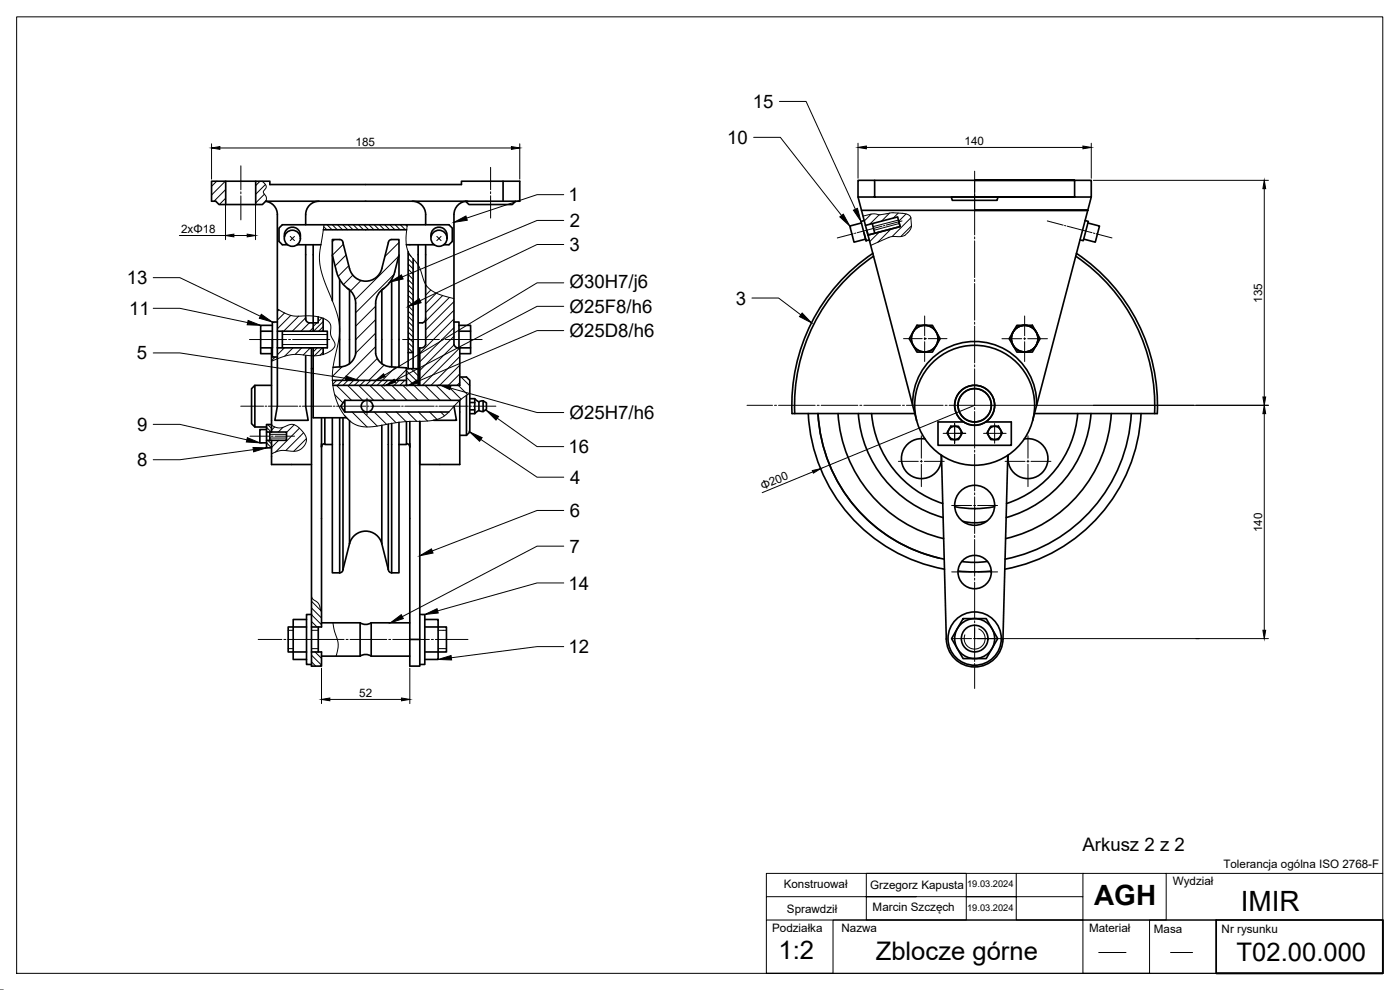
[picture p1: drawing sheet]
<svg xmlns="http://www.w3.org/2000/svg" width="420mm" height="297mm" viewBox="0 0 420 297" stroke-linecap="round" stroke-linejoin="round" font-family="sans-serif">
<!-- layer: 0 -->
<path d="M5 5.1h410v286.9h-410zM275 269h-15h30v7h-30v-7h-30v7M290 269h15v7h20v-7h-20M305 262.1v6.9h-15v-6.9h-30v6.9M325 269v-6.9h25v13.9h-25M325 262.1h-95v6.9M350 262.1h65M415 276h-185v16h185M230 292h20v-16h75v16h20v-16h20v16" fill="none" stroke="#000" stroke-width=".3"/>
<!-- layer: gruba -->
<g fill="none" stroke="#000" stroke-width=".5">
<path d="M63.5 54.4h17.5v1h57.5v-1h17.5v6h-76.3l-1 1h-13l-1-1h-1.2zM67.7 54.4v7M76.7 54.4v7M151 54.4v5.8M257.5 59.1l17.6 67.1M262.5 59.1v-5h-5v5h65h-37l.3 1h13.4l.3-1M262.5 54.1h30M292.5 54.1h35v5h-5v-5zM327.5 59.1l-17.6 67.1M79.7 60.4a4 4 0 0 1 3.5 4v57.5l-.7 4.2h10l-.8-4.2v-15.1M85.4 71a2.42 2.42 0 0 1 2.3-2.8 2.42 2.42 0 0 1 2.4 2.8M86.3 73.4h-1.6l-1-1v-4l1-1h50l1 1v4l-1 1h-1.5"/>
<path d="M89.2 73.4h7.1M91.7 73.4v22.5M94 73.4v26M95.7 60.4a4 4 0 0 0-4 4v3M97 68.9h25M99.7 76.5l1.3 5.1a9 9 0 0 0 3.9 5.3v22.2M119.7 76.5l-1.2 5.1a9 9 0 0 1-3.9 5.3v22.2M121.9 73.4h8.4M122.5 75.5v35.1M123.7 60.4a4 4 0 0 1 4 4v3M124 77.6v33M125.5 73.4v42.2"/>
<path d="M127.7 73.4v30a1.42 1.42 0 0 1-1.7 1v11.2M129.4 71a2.42 2.42 0 0 1 2.3-2.8 2.42 2.42 0 0 1 2.4 2.8M139.7 60.4l1 1h13l1-1M140.2 60.4a4 4 0 0 0-4 4v39a1.45 1.45 0 0 0 1.8 1v11.2h-38.1M258.5 66.9l-3.5 .9 1.3 4.9 3.5-1M258.6 63.1h67.9h-34M259.3 69.9l.6 2.4M259.4 66.2l-1 .2 1.5 5.8 1-.2M261.8 67.1l.7 2.9M262 76a54.9 54.9 0 0 0-24.3 48.1h36.8M262.2 76.9a54.1 54.1 0 0 0-23.7 47.2M269.4 65.1l-9.7 2.5"/>
<path d="M269.4 65.2l.7 2.8-9.6 2.5M269.8 66.7l.3 1.2M270.1 68l-9.6 2.5-.4-1.4M322.9 76.9a54.1 54.1 0 0 1 23.6 47.2M323 76a54.9 54.9 0 0 1 24.3 48.1h-36.8M325.6 66.2l1 .2-1.5 5.8-1-.2M326.5 66.9l3.5 .9-1.3 4.9-3.5-1M78.2 99.4h3.5M81.7 97.6h-3.5v8.5h3.3M83.2 96.6h-1.5v5.3M83.2 99.4h15v5h-15M84.7 99.4v5"/>
<path d="M95.5 95.1v1.8h-2.8a1.28 1.28 0 0 1-1-1.5M97 95.5v3.9M99.7 90.2v-18.3h2.2a1 1 0 0 1 1 1l2 7.7a5 5 0 0 0 4.8 3.8 5 5 0 0 0 4.9-3.8l1.9-7.7a1.02 1.02 0 0 1 1-1h2.2v38.3M101.9 83.9v26.2M104.3 86.5a5.2 5.2 0 0 1 2.4 4.5v15.1a4.7 4.7 0 0 1-4.2 3.9l-2.6 .2M115.2 86.5a5.2 5.2 0 0 0-2.5 4.5v15.1a4.8 4.8 0 0 0 4.3 3.9l5 .4v5.2M117.5 83.9v26.2M127.7 95.4a1.28 1.28 0 0 1-1 1.5h-1M136.2 96.6h1.5v7.8M137.7 97.6h3.5v8.5h-3.2M137.7 99.4h3.5M275.2 97.6h4.6l2.4 4-2.4 4h-4.6l-2.3-4z"/>
<path d="M305.2 97.6h4.6l2.3 4-2.3 4h-4.6l-2.3-4zM76.5 115.6v12.5l-1-1v-10.5l1-1h5M78.2 104.4h3.5M81.7 101.9v2.5h-.2v25.2M81.7 101.9v5.2h1.5M92.7 104.4h.8v95.5h3v-4.3h-3M93.5 110.6h.5M94 104.4v20.9h10M97 104.4v1.9M99.8 114.1h22.2M122 110.6h4M122.5 105.8h1.5"/>
<path d="M137.7 104.4h3.5M138 113.1h2l1 1v15.5l-1 1M140 118.6v12M141 119.6h1.5v4.5h-1.5M142.5 119.6l1.2 1M76.5 128.1h3.5M80 129.6h6v2.5h-6M80 128.9h-2v4h2M81 129.6v2.5M81.5 127.4h-1.5v7h1.5M81.5 132.1v7.3h12M96.5 125.3v62.8h-3"/>
<path d="M97.5 125.3v7.8a1 1 0 0 0-1 1v-1M97.5 133.4h2.2M99.7 133.4v38.5h2.2M99.7 125.3v8.1M101.9 125.3v46.6M102.9 125.3v45.6M103.5 120.1v3.5h31.2M103.5 120.1l-1.2 1.8 1.2 1.7M103.5 120.1h34.5v19.3h-12M104.9 126.2v36.9M114.6 127.6v35.5M116.5 127.2v43.7"/>
<path d="M117.5 127v44.9M119.7 133.4v38.5h-2.2M119.7 133.4h2.3M119.7 126.7v6.7M122 126.5v6.6a1 1 0 0 1 1 1v-1M123 126.4v73.5h3v-.5M126 126.4v73M136.2 121.9l.8 4.2h-6.9M138 130.6h2M141 120.8h1.5M141 123h1.5M143.7 120.6v2.6"/>
<path d="M143.7 123.2l1.3 .3M143.7 123.2l-1.2 .9M145 120.3l-1.3 .3M145 120.3v3.2M145 120.3l1 .6v2l-1 .6M242.6 124.1a50 50 0 0 0 40.9 46.7M251.5 124.1a41.1 41.1 0 0 0 31.7 37.5M257.6 124.1a35 35 0 0 0 25.5 31.2M261.6 124.1a31 31 0 0 0 21.3 27M273.9 121.6a18.6 18.6 0 0 1 18.6-19.1 18.6 18.6 0 0 1 18.6 19.1M277.6 131.7a6 6 0 0 0-7.1 5.5 6 6 0 0 0 6.3 6.4 6 6 0 0 0 5.6-7M282.6 136.6l1.4 55.2"/>
<path d="M285.3 127.9h2.4l1.1 2-1.1 2h-2.4l-1.1-2zM289.2 126.6h-7.7v7h22v-7h-7.7M297.3 127.9h2.4l1.1 2-1.1 2h-2.4l-1.1-2zM302.5 136.6l-1.5 55.2M307.4 131.7a6 6 0 0 1 7.1 5.5 6 6 0 0 1-6.3 6.4 6 6 0 0 1-5.6-7M323.4 124.1a31 31 0 0 1-21.3 27M327.4 124.1a35 35 0 0 1-25.4 31.2M333.5 124.1a41.1 41.1 0 0 1-31.7 37.5M339.5 124.1a47.1 47.1 0 0 1-37.8 43.7M342.4 124.1a50 50 0 0 1-40.8 46.7M286.5 152a31 31 0 0 0 12 0M288.9 156.4a14.5 14.5 0 0 0 7.2 0"/>
<path d="M102.9 170.9a1 1 0 0 1-1 1M104.9 163.1l-2 7.8M104.9 163.1a5 5 0 0 1 4.8-3.7 5 5 0 0 1 4.9 3.7M114.6 163.1l1.9 7.8M116.5 170.9a1 1 0 0 0 1 1M281.8 167.4a47.1 47.1 0 0 1-36.3-43.3 47.1 47.1 0 0 0 37.9 43.7M296.4 168.5l-3.5 .2-4.3-.2M297.4 171.4l-4.9 .2-4.8-.2M92 185.9h-4v12h4M92 188.1h-5.5v7.5h5.5M93.5 184.4h-1.5v15h1.5M95.5 188.1v7.5"/>
<path d="M96.5 186.9h11.6v10h-11.6M108.1 186.9l1.6 .5 1.7-.5M108.1 196.9l1.6-.5 1.7 .5M111.4 186.9h11.6M111.4 196.9h11.6M111.4 186.9v10M123 191.9h3M126 184.4h1.5v15h-1.5M127.5 185.9h4v12h-4M127.5 188.1h6.5v7.5h-6.5M284 191.6a8.5 8.5 0 0 0 8.5 8.5 8.5 8.5 0 0 0 8.5-8.5M289 185.6h7l3.4 6-3.4 6h-7l-3.4-6z"/>
<path d="M415 276v16h-50v-16h50v16h-50"/>
<circle cx="87.7" cy="71.5" r="2.42"/>
<circle cx="131.7" cy="71.5" r="2.42"/>
<circle cx="277.5" cy="101.6" r="4"/>
<circle cx="307.5" cy="101.6" r="4"/>
<circle cx="110.1" cy="121.9" r="1.75"/>
<circle cx="286.5" cy="129.9" r="2"/>
<circle cx="292.5" cy="121.6" r="18"/>
<circle cx="292.5" cy="121.6" r="5"/>
<circle cx="292.5" cy="121.6" r="6"/>
<circle cx="298.5" cy="129.9" r="2"/>
<circle cx="292.5" cy="151.6" r="6"/>
<circle cx="292.5" cy="171.6" r="5"/>
<circle cx="292.5" cy="191.6" r="8"/>
<circle cx="292.5" cy="191.6" r="6"/>
<circle cx="292.5" cy="191.6" r="4"/>
</g>
<!-- layer: przerywana -->
<g fill="none" stroke="#000" stroke-width=".3">
<path d="M72.3 49.7v7.3M72.3 57.6v.6M72.3 58.8v7.2M147.2 50.2v6.7M147.2 57.5v.6M147.2 58.7v6.7M292.5 51.4v19.1M256.1 70.1l-4.8 1.3M256.9 69.9l-.4 .1M264.7 67.9l-7.4 1.9M265.5 67.7l-.4 .1M270.7 66.3l-4.8 1.2"/>
<path d="M292.5 71.1v.6M292.5 72.3v11M314.3 66.3l4.8 1.2M319.5 67.7l.4 .1M320.3 67.9l7.4 1.9M328.1 69.9l.4 .1M329 70.1l4.7 1.3M277.5 94.8v5.9M292.5 83.9v.6M292.5 85.1v11M292.5 96.7v.6M292.5 97.9v11"/>
<path d="M307.5 94.8v5.9M74.9 101.9h11.1M86.6 101.9h.6M87.8 101.9h11.2M110.1 119.5v5M120.8 101.9h11.1M132.5 101.9h.6M133.7 101.9h11M271.2 101.6h5.6M277.4 101.6h.6M277.5 101.3v.6M277.5 102.5v6"/>
<path d="M278.6 101.6h5.6M292.5 109.5v.6M292.5 110.7v11M300.7 101.6h5.9M307.2 101.6h.6M307.5 101.3v.6M307.5 102.5v6M308.4 101.6h6M72.3 121.9h6.8M75 130.9h5.9M79.6 121.9h.5M80.5 121.9h8.8"/>
<path d="M81.4 130.9h.6M82.5 130.9h5.9M89.8 121.9h.5M90.8 121.9h8.8M100.1 121.9h.4M101 121.9h8.8M110.3 121.9h.5M111.3 121.9h8.8M120.5 121.9h.5M121.5 121.9h8.8M130.8 121.9h.5M131.7 121.9h8.8"/>
<path d="M141 121.9h.5M142 121.9h6.8M224.2 121.6h7.6M232.4 121.6h.6M233.6 121.6h11M245.2 121.6h.7M246.4 121.6h11.1M258 121.6h.6M259.2 121.6h11M269.6 138.4h6M270.8 121.6h.6M272 121.6h11.1"/>
<path d="M276.2 138.4h.6M276.5 130.8v6.7M276.5 138.1v.6M276.5 139.3v6.7M277.4 138.4h6M283.1 130h5.9M283.6 121.6h.6M284.9 121.6h7.6M286.5 132v1v-.8M286.5 128v-.9v5M286.5 129.3v.7h.9M288.9 130h.9h-.7"/>
<path d="M292.5 122.3v.6M292.5 123.5v11M292.5 135.1v.6M292.5 136.3v11M295.2 130h6.8M298.5 127.1v5.9M301.6 138.4h6M308.2 138.4h.6M308.5 130.8v6.7M308.5 138.1v.6M308.5 139.3v6.7M309.4 138.4h6"/>
<path d="M285.6 151.7h6M292.2 151.7h.6M292.5 147.9v.6M292.5 149.1v11M293.4 151.7h6M285.6 171.6h6M292.2 171.6h.6M292.5 160.7v.6M292.5 161.9v11M292.5 173.5v.6M292.5 174.7v11M293.4 171.6h6"/>
<path d="M77.5 191.9h7.1M85.2 191.9h.6M86.4 191.9h16.9M103.9 191.9h.6M105.1 191.9h11M116.7 191.9h.6M117.9 191.9h11M129.5 191.9h.6M130.7 191.9h9.7M285.6 191.6h6M292.2 191.6h.6M292.5 186.3v.6"/>
<path d="M292.5 187.5v11M292.5 199.1v.6M293.4 191.6h5.9M292.5 200.3v6.3"/>
</g>
<!-- layer: cienka -->
<g fill="none" stroke="#000" stroke-width=".3">
<path d="M233.9 30.4h8l14.8 32.4M63.5 43.1v10.6M65 54.4l-1.5 1.5M66 44.4h87.5M67.6 54.4l-4.1 4.1M67.7 56.9l-3.5 3.5M67.7 59.5l-1.9 1.9M78 54.4l-1.3 1.3M78.7 54.4l.4 .3a1.41 1.41 0 0 1 .8 1.3 1.41 1.41 0 0 1-.7 1.3l-.2 .3 .3 .6a1.92 1.92 0 0 1 .6 2.2M79.4 58.3l-2.7 2.6M79.7 55.4l-3 2.9M156 43.1v10.6"/>
<path d="M169.2 58.4h-8l-21.2 7M226.2 41.2h8l18.4 23.5M257.5 43v10.5M260 44.2h65M327.5 43v10.5M328.1 54.1h52.6M379.4 56.6v62.5M53.8 70.7h13.9M67.7 61.4v10.5M70.2 70.7h4M76.7 61.4v10.5M87.1 70.9l.6 .7-.6 .6"/>
<path d="M88.4 70.9l-.7 .7 .7 .6M97.2 68l.9 .9M97.2 67.4l-.5 3.8a20.3 20.3 0 0 0 1.3 14.8l1.5 3.6a20.3 20.3 0 0 1 2.2 12.3l-.4 1.7a27.8 27.8 0 0 0-1.2 13.5 13.7 13.7 0 0 0 7 10.5l2.5 .5 2.4-.1a67.5 67.5 0 0 1 16.3-1.7 9.1 9.1 0 0 0 7.6-3.9l2.3-2.5 2.8-1.9M98.1 67.4l1.6 1.5M99.7 67.4l1.5 1.5M100.4 71.9l-.7 .6M101.3 67.4l1.5 1.5M102.9 67.4l1.5 1.5M103 73.3l-3.3 3.3M103.9 76.5l-3.3 3.3M104.4 67.4l1.5 1.5M104.7 79.7l-3.2 3.2"/>
<path d="M106 67.4l1.5 1.5M107.6 67.4l1.5 1.5M109.2 67.4l1.4 1.5M110.7 67.4l1.5 1.5M112.3 67.4l1.5 1.5M113.9 67.4l1.5 1.5M115.4 67.4l1.5 1.5M117 67.4l1.5 1.5M118.6 67.4l1.5 1.5M119.6 76.9l-13 13M119.7 72.8l-4.2 4.2M120.2 67.4l1.5 1.5"/>
<path d="M121.7 67.4l.5 .5M122.2 67.4a13.6 13.6 0 0 0 .5 8.6l1.1 1.4a10.8 10.8 0 0 1 3.3 6.4 7.7 7.7 0 0 0 6.2 5l2.9 .8M122.5 79.2l1.5 1.5M122.5 77.6l1.5 1.5M122.5 76l.9 .9M131.1 70.9l.6 .7-.6 .6M132.4 70.9l-.7 .7 .7 .6M169.2 66.1h-8l-40.5 17M169.2 73.4h-8l-35.1 16.8M259 64.8l2.8-.6 2.2 .3 4-.7 4 .4 1.1 .6 .3 .6M261.5 64.2l-2.1 2.1M263.9 64.4l-2.9 2.9"/>
<path d="M263.9 69.6l-2.9 2.9M266.8 71.2l-5.5 2.4M267 63.9l-2.5 2.5M267.4 68.7l-4 4M269.6 63.9l-1.6 1.6M269.6 66l-7.6 2M269.9 67.1l-7.6 2M271.9 64.2l-2.2 2.2M273.4 65.4l.1 2.2-.1 .9-.7 1.1-1.2 1-1.3 .4h-2.3l-1.3 .3M273.4 65.4l-5.7 5.6M273.5 67.8l-3.2 3.2M46 92.5h8l20.3 4.3"/>
<path d="M46 83.3h8l24.1 11.6M83.2 92.7l1.3 .7a10.6 10.6 0 0 0 7.7 1.4 8.3 8.3 0 0 1 6.8 2.2l.3 .7a6 6 0 0 0 1.2 5.3 2.36 2.36 0 0 1-1.8 2.6 10.3 10.3 0 0 1-6.8 1 15.1 15.1 0 0 0-10.4 1.8M83.7 93l-.5 .4M85.4 93.9l-2.2 2.2M87.3 94.6l-4.1 4.1M89.6 94.9l-4.5 4.5M91.7 95.4l-4 4M92.8 96.9l-2.5 2.5M94 98.3l-1.1 1.1M95.1 96.9l-1.1 1.1M96.6 95.4l-1.1 1.1M97 96.5l-2.9 2.9"/>
<path d="M97 98l-1.4 1.4M105.9 82.6l-2.9 2.8M108.3 84.2l-3.1 3.1M112.7 91.9l-6 6M112.7 95.9l-6 6M112.7 100l-6 6M118.2 82.3l-11.5 11.5M122.5 99.6l1.5 1.5M122.5 98.1l1.5 1.5M122.5 96.5l1.5 1.5M122.5 94.9l1.5 1.5M122.5 93.3l1.5 1.5"/>
<path d="M122.5 91.8l1.5 1.5M122.5 90.2l1.5 1.5M122.5 88.6l1.5 1.5M122.5 87.1l1.5 1.4M122.5 85.5l1.5 1.5M122.5 83.9l1.5 1.5M122.5 82.3l1.5 1.5M122.5 80.8l1.5 1.5M128 85.7l-.3 .3M129.3 87l-1.6 1.6M131 88l-3.3 3.2M132.8 88.7l-5.1 5.1"/>
<path d="M134.9 89.2l-7.2 7.2M136.2 90.5l-8.5 8.5M136.2 93.1l-8.5 8.5M136.2 95.7l-10.2 10.3M136.2 98.3l-10.2 10.3M169.2 91.9h-8l-42.7 22.3M169.2 84.9h-8l-45.8 27.7M169.2 99.2h-8l-35.8 15.2M225.7 89.4h8l6.6 5.1M46 105.9h8l49.8 7.6M81.7 105.4l-.2 .2M82.6 107.1l-1.1 1.1"/>
<path d="M84.7 100.4h13.5M84.7 103.4h13.5M85.3 104.4l-2.1 2.1M87.9 104.4l-2.5 2.5M90.5 104.4l-1.9 1.9M93.1 104.4l-2.1 2.1M93.5 106.6l-.1 .1M95.2 104.4l-1.2 1.2M96.7 104.4l-2.3 2.4M97 105.6l-.9 1M100.4 118.4l2.5 2.5M101 115.6l4.5 4.5"/>
<path d="M101 114.1l-1.1 1.2M102.7 110l-3 3M102.7 114.1l-1.5 1.5M104.3 115.6l4.5 4.5M104.4 114.1l-1.5 1.5M106.1 114.1l-1.5 1.5M107.6 115.6l4.5 4.5M107.9 114.1l-1.5 1.5M109.6 114.1l-1.5 1.5M111 115.6l4.5 4.5M111.3 114.1l-1.5 1.5M112.7 104l-10.1 10.1"/>
<path d="M113 114.1l-1.5 1.5M113.2 107.5l-6.5 6.6M114.3 115.6l4.5 4.5M114.7 114.1l-1.5 1.5M115.3 109.5l-4.6 4.6M116.4 114.1l-1.5 1.5M117.6 115.6l4.5 4.5M118.1 114.1l-1.5 1.5M118.7 110.1l-4 4M119.8 114.1l-1.5 1.5M120.9 115.6l4.5 4.5M121.5 114.1l-1.5 1.5"/>
<path d="M121.7 115.6l.3-.3 .3 .3M122 113.3l2.3 2.3M122 111.2l3.5 3.5M122 110.9l-3.2 3.2M122.5 101.2l1.5 1.5M122.5 104.3l1.4 1.5M122.5 102.8l1.5 1.5M123.4 110.6l2.1 2.1M124.2 115.6l4.5 4.5M125.4 110.6l.1 .1M127.6 115.6l4.5 4.5M130.9 115.6l4.5 4.5"/>
<path d="M134.2 115.6l4.2 4.2M135.2 116.4l26 7.4h8M136.2 100.9l-10.2 10.3M136.3 103.5l-10.3 10.3M137.5 115.6l2.8 2.8M138 104.4l-11.3 11.2M138 107l-8.7 8.6M138 109.6l-6.1 6M138 112.2l-3.5 3.4M138 114.8l-.9 .8M138.4 113.1l2.6 2.6M46 127.3h8l20.1 4.7"/>
<path d="M76 134.9l-22 3h-8M80 134l.3 .4M80 132.9l1.5 1.5M80 129.4l.2 .2M80 128.2l1.4 1.4M80.3 127.4l1.2 1.1M80.4 132.1l1.1 1.1M81 130.3h5M81 131.4h5M81.5 127.6l1.2 .6 1.2 .2 2.2-.7a3.1 3.1 0 0 1 4.2 1.2 3.5 3.5 0 0 1 1.4 4.1 4.1 4.1 0 0 1-4.9 2.3 7.1 7.1 0 0 0-5.3 .9M82.4 128.1l-.9 .9M83.6 132.1l-2.1 2.2"/>
<path d="M84.9 128.2l-1.4 1.4M87.4 130.9l-4.7 4.7M88.3 127.4l-2.3 2.4M89.9 128.5l-2.4 2.3M91.1 129.8l-5.3 5.4M91.9 131.6l-3.8 3.8M103.4 124.7l1.9 1.9M105.7 123.6l4.5 4.5M109 123.6l4.2 4.2M112.3 123.6l3.7 3.7M115.6 123.6l3.3 3.2M119 123.6l2.8 2.9"/>
<path d="M122.3 123.6l2.8 2.8M125.6 123.6l2.7 2.7M128.9 123.6l2.3 2.3M132.2 123.6l1.2 1.2M144.3 131.8l16.9 11.4h8M149.2 125.5l12 8.5h8M379.4 124.1v65M380.7 121.6h-88.2l-46.2 19M169.2 153.2h-8l-31.5 12.1M243.9 141.6l-15.2 6.2M93.5 179l.4 .7a3.9 3.9 0 0 1 2.4 3.6l.2 .2M169.2 163.9h-8l-40.5 21.1"/>
<path d="M169.2 174.9h-8l-29.9 8.4M86.5 189.1h1.5M86.5 194.6h1.5M93.5 198.6l1.3 1.3M93.5 196.6l3 3M93.5 186.5l1.6 1.6M93.5 184.4l3 3M93.5 182.4l3 3M93.5 180.4l2.7 2.7M93.5 189.1h2M93.5 194.6h2M94.6 195.6l1.9 1.9"/>
<path d="M99.9 186.9l.5 2.6a8.5 8.5 0 0 1 .5 7.4M131.5 189.1h2.5M131.5 194.6h2.5M169.2 194h-8l-25.7 3.4M292.5 191.6h88.2M292.5 188.5v3.1M293.7 188.7a3.1 3.1 0 0 1 1.7 4.1 3.1 3.1 0 0 1-4 1.7 3.1 3.1 0 0 1-1.8-4M96.5 200.5v10.6M99 209.9h21.5M123 200.5v10.6M0 297h1M329.7 285.8h8.2"/>
<path d="M351.3 285.8h6.6"/>
</g>
<!-- layer: gruba -->
<g fill="#000">
<circle cx="277.5" cy="101.6" r=".25"/>
<circle cx="292.5" cy="152.6" r=".25"/>
</g>
<!-- layer: cienka -->
<g fill="#000" stroke="#000" stroke-width=".3">
<path d="M63.5 44.4l2.5-.4v.8zM153.5 44l2.5 .4-2.5 .4zM257.5 44.2l2.5-.4v.8zM325 43.8l2.5 .4-2.5 .4zM379.4 54.1l.4 2.5h-.8zM67.7 70.7l2.5-.5v.9zM74.2 70.2l2.5 .5-2.5 .4zM136.2 66.7l3.6-1.9 .4 1.3zM252 65.1l1.1-.8 1.9 3.5zM256.1 63.1l1.2-.6 1.1 3.9zM74.5 96.1l3.7 1.5-4-.2zM78.4 94.3l3.3 2.3-3.9-1.1z"/>
<path d="M117 84.6l3.5-2.1 .5 1.2zM122.5 92l3.3-2.4 .6 1.2zM240.7 93.9l2.8 3-3.6-1.9zM103.9 112.9l3.8 1.2-4 .1zM112.8 114.1l2.3-2 .5 .9zM115.9 115.6l2.4-1.8 .4 .9zM122.6 115.6l2.6-1.6 .4 .9zM132.3 115.6l3 .4-.3 .9zM379 119.1h.8l-.4 2.5zM74.2 131.3l3.8 1.6-4.1-.3zM75.9 134.3l4.1 .1-3.9 1.2zM141 129.6l3.7 1.7-.8 1.1z"/>
<path d="M146 123.2l3.6 1.7-.7 1.1zM379.4 121.6l.4 2.5h-.8zM243.8 141.2l2.5-.6-2.2 1.4zM126 166.7l3.5-2 .5 1.2zM117.2 186.9l3.2-2.5 .6 1.2zM127.5 184.4l3.7-1.8 .3 1.3zM131.5 197.9l3.9-1.2 .1 1.3zM379 189.1h.8l-.4 2.5zM96.5 209.9l2.5-.5v.9zM120.5 209.4l2.5 .5-2.5 .4z"/>
</g>
<g font-size="8.4">
<text x="328.4" y="271.4">AGH</text>
<text x="372.4" y="273.3">IMIR</text>
</g>
<g font-size="7.7">
<text x="233.6" y="287.7">1:2</text>
<text x="262.8" y="288">Zblocze górne</text>
<text x="371.1" y="288.4">T02.00.000</text>
</g>
<g font-size="5.6">
<text x="225.9" y="32.4">15</text>
<text x="218.2" y="43.2">10</text>
<text x="170.6" y="60.4">1</text>
<text x="171" y="68.2">2</text>
<text x="171" y="75.3">3</text>
<text x="38" y="85.3">13</text>
<text x="171" y="86.4">Ø30H7/j6</text>
<text x="38.8" y="94.5">11</text>
<text x="171" y="94">Ø25F8/h6</text>
<text x="220.8" y="91.4">3</text>
<text x="171" y="101.3">Ø25D8/h6</text>
<text x="41.1" y="107.9">5</text>
<text x="171" y="125.8">Ø25H7/h6</text>
<text x="41.1" y="129.3">9</text>
<text x="170.6" y="136">16</text>
<text x="41.1" y="139.9">8</text>
<text x="171.1" y="145.2">4</text>
<text x="171" y="155.1">6</text>
<text x="170.9" y="165.9">7</text>
<text x="170.6" y="176.9">14</text>
<text x="170.6" y="196">12</text>
<text x="324.8" y="255.4">Arkusz 2 z 2</text>
</g>
<g font-size="3.5">
<text x="106.7" y="43.7">185</text>
<text x="289.5" y="43.6">140</text>
<text x="54.4" y="70">2xΦ18</text>
<text x="378.8" y="90.9" transform="rotate(-90 378.8 90.9)">135</text>
<text x="228.9" y="147" transform="rotate(-22 228.9 147)">Φ200</text>
<text x="378.8" y="159.6" transform="rotate(-90 378.8 159.6)">140</text>
<text x="107.8" y="209.2">52</text>
<text x="367.2" y="260.5">Tolerancja ogólna ISO 2768-F</text>
<text x="235.2" y="266.4">Konstruował</text>
<text x="261.2" y="266.6">Grzegorz Kapusta</text>
<text x="352" y="265.6">Wydział</text>
<text x="236.2" y="273.8">Sprawdził</text>
<text x="261.9" y="273.2">Marcin Szczęch</text>
<text x="231.7" y="279.7">Podziałka</text>
<text x="252.6" y="279.5">Nazwa</text>
<text x="326.8" y="279.5">Materiał</text>
<text x="346.3" y="279.8">Masa</text>
<text x="366.6" y="279.9">Nr rysunku</text>
</g>
<g font-size="2.8">
<text x="290.2" y="266.1">19.03.2024</text>
<text x="290.2" y="273.3">19.03.2024</text>
</g>
</svg>
